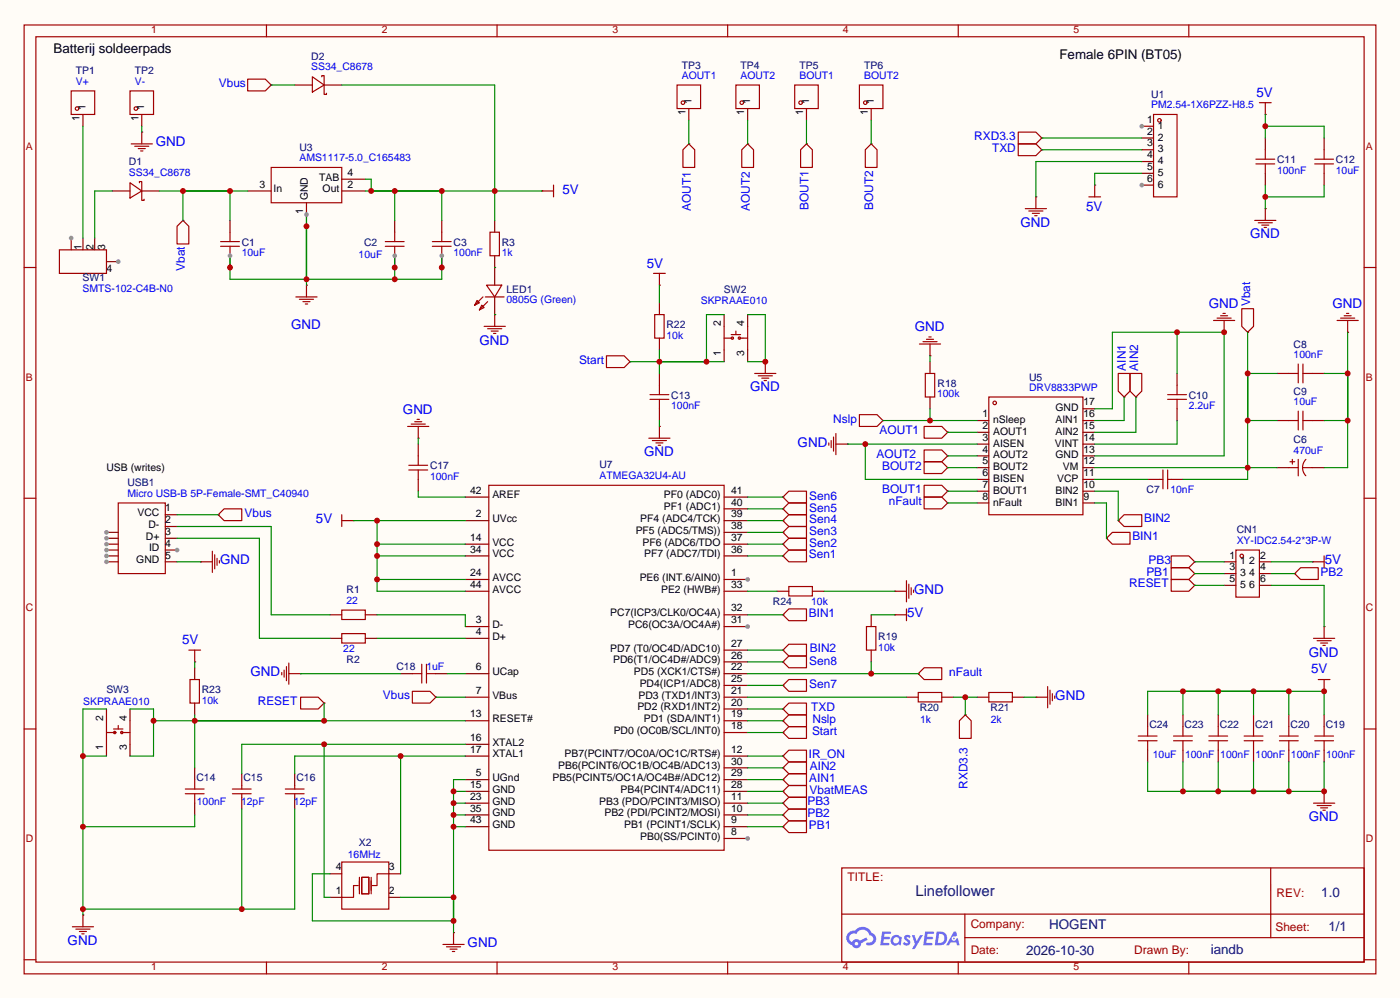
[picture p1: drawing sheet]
<svg xmlns="http://www.w3.org/2000/svg" width="302mm" height="215mm" viewBox="0 0 302 215" stroke-linecap="round" stroke-linejoin="round" font-family="sans-serif">
<path d="M0 0h302.3v215.3h-302.3z" fill="#fffcf7"/>
<g fill="none" stroke="#a10000" stroke-width=".25">
<path d="M5.2 5.4h291.9v204.7h-291.9zM7.7 7.9h286.8v199.7h-286.8zM57.5 5.4v2.5M107.3 5.4v2.5M157.1 5.4v2.5M206.9 5.4v2.5M256.7 5.4v2.5M5.2 57.7h2.5M294.5 57.7h2.6M5.2 107.5h2.5M294.5 107.5h2.6M5.2 157.3h2.5"/>
<path d="M294.5 157.3h2.6M181.7 187.3h112.8v20.3h-112.8zM181.8 197.2h112.6M208.3 197.2v10.2M274.3 187.3l.1 15M5.2 207.1h2.5M57.5 207.6v2.5M107.3 207.6v2.5M157.1 207.6v2.5M206.9 207.6v2.5M208.3 202.3h86.1M256.7 207.6v2.5"/>
<path d="M294.5 207.1h2.6"/>
</g>
<g fill="#5487ff">
<path d="M195.4 201.9l.5-.2 .4 .1 .3 .3-.3 .4a.33 .33 0 0 0-.2-.3 .33 .33 0 0 0-.4 .1l.1 .1a.86 .86 0 0 1 .7 .6 .86 .86 0 0 1-.3 .9l-.7 .1-.6-.4 .3-.4 .6 .3 .2-.1-.1-.2a.88 .88 0 0 1-.5-1.3z"/>
<path d="M196.9 201.7h.5l.5 1.4 .8-1.4h.6l-1.8 3.1h-.6l.6-1.1z"/>
<path d="M190.5 201h1.6l.3 .1-.1 .4h-1.3l-.1 .6h1.1l.2 .3-.3 .2h-1.1l-.1 .8 1.2 .1 .1 .2-.1 .2-1.9 .1z"/>
<path d="M199.7 201h1.7l.2 .1-.1 .4h-1.2l-.1 .6h1l.3 .3-.3 .2h-1.1l-.1 .8 1.2 .1 .1 .2-.1 .2-1.9 .1z"/>
<path d="M205.9 201h.5l.2 .9-.4 .2a.5 .5 0 0 0-.7 .2 .5 .5 0 0 0 .3 .7 .5 .5 0 0 0 .6-.5l.4-.1 .4 1.6h-.6l-.1-.7h-1.3l-.3 .7h-.6z"/>
<path d="M202.2 201l-.4 3h1a1.51 1.51 0 0 0 1.7-1.6 1.51 1.51 0 0 0-1.8-1.4zM202.7 201.5a1.02 1.02 0 0 1 1.2 1.1 1.02 1.02 0 0 1-1.4 .8z"/>
<path d="M192.7 202a1.11 1.11 0 0 0-.3 1.6 1.11 1.11 0 0 0 1.6 .2l.5 .2 .2-1.7-.4-.2a1.02 1.02 0 0 0-1.6-.1zM192.8 202.8a.67 .67 0 0 1 1.3 0 .67 .67 0 0 1-1.3 0z"/>
<path d="M183.2 201.2a1.58 1.58 0 0 0 .7 2.7 1.01 1.01 0 0 0 1.2 .7 1.01 1.01 0 0 0 .8-1.1l1.4-.7-.3-.5-1.3 .7a1.03 1.03 0 0 0-1.7 .3 1 1 0 0 1-.5-1.4 1 1 0 0 1 1.4-.4 1.49 1.49 0 0 1 1.5-.9 1.49 1.49 0 0 1 1.3 1.2 .82 .82 0 0 1 .8 1.1 .82 .82 0 0 1-1.2 .4l-.3 .2v.3a1.4 1.4 0 0 0 2-.6 1.4 1.4 0 0 0-.8-1.9 2.19 2.19 0 0 0-3.7-.5l-.8 .1zM184.5 203.6a.4 .4 0 0 1 .8 0 .4 .4 0 0 1-.8 0z"/>
<circle cx="205.9" cy="202.5" r=".19"/>
</g>
<path d="M100.5 112.3h5M156.3 127.6h5.1M100.5 173.3h5M100.5 170.7h5M100.5 175.8h5M100.5 178.4h5M156.3 163.1h5.1M156.3 180.9h5.1" fill="none" stroke="#870000" stroke-width=".25"/>
<circle cx="161.4" cy="180.9" r=".51" fill="#999"/>
<path d="M156.3 135.2h5.1M156.3 178.4h5.1M156.3 175.8h5.1M156.3 173.3h5.1M156.3 170.7h5.1M156.3 168.2h5.1M156.3 165.7h5.1" fill="none" stroke="#870000" stroke-width=".25"/>
<circle cx="161.4" cy="135.2" r=".51" fill="#999"/>
<path d="M156.3 132.6h5.1M156.3 125h5.1M156.3 158h5.1M156.3 155.5h5.1M156.3 153h5.1M156.3 150.4h5.1M156.3 147.9h5.1M156.3 145.3h5.1M156.3 142.8h5.1M156.3 140.3h5.1" fill="none" stroke="#870000" stroke-width=".25"/>
<circle cx="161.4" cy="125" r=".51" fill="#999"/>
<g fill="none" stroke="#870000" stroke-width=".25">
<path d="M35.7 111.1h2.5M35.7 113.6h2.5M35.7 116.1h2.5M35.7 118.7h2.5M100.5 107.2h5M100.5 117.4h5M100.5 119.9h5M156.3 107.2h5.1M156.3 109.8h5.1M156.3 112.3h5.1M156.3 114.9h5.1M156.3 117.4h5.1"/>
<path d="M156.3 119.9h5.1M100.5 125h5M100.5 127.6h5M100.5 135.2h5M100.5 137.7h5M100.5 155.5h5M100.5 145.3h5M100.5 150.4h5M100.5 168.2h5M100.5 163.1h5M100.5 160.6h5"/>
</g>
<path d="M25.5 108.5h10.2v15.3h-10.2zM105.5 104.7h50.8v78.7h-50.8z" fill="none" stroke="#a10000" stroke-width=".25"/>
<circle cx="38.2" cy="118.7" r=".51" fill="#999"/>
<path d="M23 114.9h2.5M35.7 121.2h2.5" fill="none" stroke="#870000" stroke-width=".25"/>
<circle cx="23" cy="114.9" r=".51" fill="#999"/>
<path d="M23 116.1h2.5" fill="none" stroke="#870000" stroke-width=".25"/>
<circle cx="23" cy="116.1" r=".51" fill="#999"/>
<path d="M23 117.4h2.5" fill="none" stroke="#870000" stroke-width=".25"/>
<circle cx="23" cy="117.4" r=".51" fill="#999"/>
<path d="M23 118.7h2.5" fill="none" stroke="#870000" stroke-width=".25"/>
<circle cx="23" cy="118.7" r=".51" fill="#999"/>
<path d="M23 119.9h2.5" fill="none" stroke="#870000" stroke-width=".25"/>
<circle cx="23" cy="119.9" r=".51" fill="#999"/>
<path d="M23 121.2h2.5" fill="none" stroke="#870000" stroke-width=".25"/>
<circle cx="23" cy="121.2" r=".51" fill="#999"/>
<g fill="none" stroke="#a10000" stroke-width=".25">
<path d="M15.4 19.6h5v5.1h-5zM28.1 19.6h5v5.1h-5zM28.3 31h4.6M29.1 31.6h3M29.8 32.1h1.6M30.4 32.6h.5M30.6 28.5v2.5M58.5 36.1h15.3v7.6h-15.3zM12.8 53.9h10.2v5.1h-10.2zM63.9 64.1h4.6M64.6 64.6h3.1M65.4 65.1h1.5"/>
<path d="M65.9 65.6h.5M66.2 61.5v2.6M45.8 118.9v4.6M46.4 119.7v3M47.1 111.1l1.3-1.3h3.8v2.5h-3.8zM43.3 121.2h2.5M46.9 120.5v1.5M47.4 121v.5M95.6 203.8h4.6M96.4 204.3h3M97.2 204.8h1.5M97.7 205.3h.5"/>
<path d="M97.9 201.2v2.6"/>
<circle cx="16.6" cy="23.4" r=".38"/>
<circle cx="29.3" cy="23.4" r=".38"/>
</g>
<path d="M17.9 24.7v2.5M30.6 28.5h.1M30.6 24.7v2.5M73.8 38.7h5.1M15.4 51.4v2.5M53.5 41.2h5M66.2 43.7v5.1M73.8 41.2h5.1M66.2 61.5h.1M47.1 111.1h.1M43.3 121.2h.1M97.9 201.2h.1" fill="none" stroke="#870000" stroke-width=".25"/>
<circle cx="15.4" cy="51.4" r=".51" fill="#999"/>
<path d="M17.9 51.4v2.5M20.4 51.4v2.5M23 56.4h2.5" fill="none" stroke="#870000" stroke-width=".25"/>
<circle cx="25.5" cy="56.4" r=".51" fill="#999"/>
<g fill="none" stroke="#870000" stroke-width=".25">
<path d="M58.5 18.3h.1M63.6 18.3h3.8M70 18.3h3.8M148.7 31h.1M148.7 23.4v2.6M161.4 31h.1M161.4 23.4v2.6M174.1 31h.1M174.1 23.4v2.6M188.1 31h.1M188.1 23.4v2.6M224.9 29.8h.1"/>
<path d="M224.9 32.3h.1M236.3 39.9h.1M246.5 27.2h2.5M273.2 24.7h.1M273.2 29.8v2.5M273.2 37.4v2.5M285.9 29.8v2.5M285.9 37.4v2.5M24.3 41.2h3.8M30.6 41.2h3.8M39.5 47.6h.1M49.7 47.6v2.5"/>
<path d="M49.7 55.2v2.5M85.2 47.6v2.5M85.2 55.2v2.5M95.4 47.6v2.5M95.4 55.2v2.5M106.8 47.6v2.5M106.8 55.2v6.3M117 41.2h.1M223.6 42.5h.1M273.2 45h.1M106.8 67.9h.1M106.8 64.1v3.8"/>
<path d="M136 78h.1M142.4 61.5h.1M142.4 65.3v2.6M142.4 73v2.5M156.3 67.9v2.5M156.3 75.5v2.5M161.4 67.9v2.5M161.4 75.5v2.5M165.2 78h.1M200.8 76.8h.1M200.8 78v2.6M264.3 71.7h.1"/>
<path d="M269.4 71.7h.1M291 71.7h.1M90.3 94.5h.1M90.3 95.8v2.6M142.4 92h.1M142.4 80.6v2.5M142.4 88.2v2.5M183 95.8h.1M190.6 90.7h.1M200.8 85.7v2.5M204.6 93.3h.1M204.6 98.4h.1"/>
<path d="M210.9 90.7h2.6M210.9 93.3h2.6M210.9 95.8h2.6M210.9 98.4h2.6M233.8 90.7h2.5M233.8 93.3h2.5M233.8 95.8h2.5M233.8 98.4h2.5M233.8 88.2h2.5M242.7 85.7h.1M245.2 85.7h.1M254.1 80.6v2.5"/>
<path d="M254.1 88.2v2.5M275.7 90.7h2.6M275.7 80.6h2.6M283.3 90.7h2.6M283.3 80.6h2.6M76.3 112.3h.1M90.3 103.4v2.6M169 119.9h.1M169 117.4h.1M169 114.9h.1M169 112.3h.1M169 109.8h.1"/>
<path d="M169 107.2h.1M204.6 100.9h.1M204.6 106h.1M204.6 108.5h.1M210.9 100.9h2.6M210.9 103.4h2.6M210.9 106h2.6M210.9 108.5h2.6M233.8 100.9h2.5M233.8 103.4h2.5M233.8 106h2.5M233.8 108.5h2.5"/>
<path d="M238.9 116.1h.1M241.4 112.3h.1M247.8 103.4h2.5M252.9 103.4h2.5M275.7 100.9h2.6M283.3 100.9h2.6M71.2 132.6h2.6M71.2 137.7h2.6M78.9 132.6h2.5M78.9 137.7h2.5M167.8 127.6h2.5M169 132.6h.1"/>
<path d="M175.4 127.6h2.5M188.1 132.6v2.6M193.2 132.6h.1M193.2 127.6h.1M257.9 121.2h.1M257.9 123.8h.1M257.9 126.3h.1M264.3 121.2h2.5M264.3 126.3h2.5M264.3 123.8h2.5M271.9 121.2h2.5M271.9 126.3h2.5"/>
<path d="M271.9 123.8h2.5M279.5 123.8h.1M283.3 121.2h.1M285.9 135.2h.1M23 153v2.5M28.1 153v2.5M42 142.8h.1M42 144.1v2.5M42 151.7v2.5M64.9 145.3h.1M70 151.7h.1M86.5 145.3h2.5"/>
<path d="M94.1 150.4h.1M94.1 145.3h2.5M169 147.9h.1M169 142.8h.1M169 153h.1M169 140.3h.1M169 155.5h.1M169 158h.1M188.1 140.3v2.5M195.7 150.4h2.5M198.2 145.3h.1M203.3 150.4h2.6"/>
<path d="M208.4 154.2h.1M210.9 150.4h2.6M218.6 150.4h2.5M223.6 150.4h.1M247.8 154.2v2.6M255.4 154.2v2.6M263 154.2v2.6M270.6 154.2v2.6M278.3 154.2v2.6M285.9 149.2h.1M285.9 154.2v2.6M23 160.6v2.5"/>
<path d="M28.1 160.6v2.5M42 165.7v2.5M42 173.3v2.5M52.2 166.9v2.6M52.2 172v2.6M63.6 166.9v2.6M63.6 172v2.6M169 163.1h.1M169 168.2h.1M169 165.7h.1M169 173.3h.1M169 178.4h.1"/>
<path d="M169 175.8h.1M169 170.7h.1M247.8 161.9v2.5M255.4 161.9v2.5M263 161.9v2.5M270.6 161.9v2.5M278.3 161.9v2.5M285.9 170.7h.1M285.9 161.9v2.5M17.9 197.4h.1M71.2 188.5h2.6M71.2 193.6h2.6"/>
<path d="M83.9 188.5h2.6M83.9 193.6h2.6"/>
</g>
<g fill="none" stroke="#a10000" stroke-width=".25">
<path d="M53.5 17.1h3.8l1.2 1.2-1.2 1.3h-3.8zM67.4 16.6l2.6 1.7-2.6 1.6zM69.5 16.6v-.3h.5v4.1h.5v-.3M146.2 18.3h5.1v5.1h-5.1zM158.9 18.3h5.1v5.1h-5.1zM171.6 18.3h5.1v5.1h-5.1zM185.5 18.3h5.1v5.1h-5.1zM28.1 39.4l2.5 1.8-2.5 1.5zM30.1 39.4v-.2h.5v4h.5v-.2M119.5 39.9v2.6M147.4 32.3l1.3-1.3 1.3 1.3v3.8h-2.6zM160.1 32.3l1.3-1.3 1.3 1.3v3.8h-2.6z"/>
<path d="M172.8 32.3l1.3-1.3 1.3 1.3v3.8h-2.6zM188.1 31l1.3 1.3v3.8h-2.6v-3.8zM219.8 28.5h3.8l1.3 1.3-1.3 1.2h-3.8zM219.8 31h3.8l1.3 1.3-1.3 1.3h-3.8zM236.3 39.9v2.6M249 24.7h5.1v17.8h-5.1zM271.1 34.3h4.1M271.1 35.4h4.1M271.9 22.2h2.5M273.2 22.2v2.5M273.2 32.3v2M273.2 35.4v2"/>
<path d="M283.8 34.3h4.1M283.8 35.4h4.1M285.9 32.3v2M285.9 35.4v2M39.5 47.6l1.3 1.2v3.8h-2.6v-3.8zM47.6 52.1h4.1M47.6 53.1h4.1M49.7 50.1v2M49.7 53.1v2.1M83.2 52.1h4M83.2 53.1h4M85.2 50.1v2"/>
<path d="M85.2 53.1v2.1M93.3 52.1h4.1M93.3 53.1h4.1M95.4 50.1v2M95.4 53.1v2.1M105.8 50.1h2v5.1h-2zM117 41.2h2.5M141.1 59h2.5M142.4 59v2.5M221.4 45h4.5M222.1 45.5h3.1M222.9 46h1.5"/>
<path d="M223.4 46.5h.5M223.6 42.5v2.5M235.1 42.5h2.5M270.9 47.6h4.6M271.7 48.1h3M272.4 48.6h1.5M272.9 49.1h.5M273.2 45v2.6M103 64.8l.5 .5-1 .5zM104 65.8l.5 .6-1 .5zM104.3 64.1l-1.8 1.7M104.5 70.4h4.6"/>
<path d="M104.8 64.1h4M105 61.5h3.3l-1.5 2.6zM105.3 65.1l-1.8 1.8M105.3 70.9h3M106 71.4h1.6M106.6 71.9h.5M106.8 67.9v2.5M130.9 76.8h3.8l1.3 1.2-1.3 1.3h-3.8zM141.4 67.9h2v5.1h-2zM156.3 73h1.8M156.3 70.4v5.1M157.9 72.2h2"/>
<path d="M158.9 71.4v.8M159.6 73h1.8M161.4 70.4v5.1M165.2 78v2.6M198.5 74.2h4.6M199.3 73.7h3M200 73.2h1.5M200.5 72.7h.5M200.8 74.2v2.6M262 69.1h4.6M262.8 68.6h3M263.5 68.1h1.5"/>
<path d="M264 67.6h.5M264.3 69.1v2.6M268.1 66.6h2.5v3.8l-1.2 1.3-1.3-1.3zM280.3 78.5v4.1M281.3 78.5v4.1M288.7 69.1h4.5M289.4 68.6h3.1M290.2 68.1h1.5M290.7 67.6h.5M291 69.1v2.6M88 92h4.6M88.8 91.5h3"/>
<path d="M89.5 91h1.6M90 90.5h.6M90.3 92v2.5M90.3 98.4v2M140.1 94.5h4.6M140.3 85.1h4.1M140.3 86.2h4.1M140.8 95.1h3.1M141.6 95.6h1.5M142.1 96.1h.5M142.4 83.1v2M142.4 86.2v2"/>
<path d="M142.4 92v2.5M162.9 80.6h4.6M163.7 81.1h3.1M164.5 81.6h1.5M165 82.1h.5M178.9 95.6v.5M179.5 95.1v1.5M180 94.3v3M180.5 95.8h2.5M180.5 93.5v4.6M185.5 89.5h3.9l1.2 1.2-1.2 1.3h-3.9zM199.5 92h3.8l1.3 1.3-1.3 1.2h-3.8z"/>
<path d="M199.5 97.1h3.8l1.3 1.3-1.3 1.2h-3.8zM199.5 99.6h3.8l1.3 1.3-1.3 1.3h-3.8zM199.8 80.6h2v5.1h-2zM213.5 85.7h20.3v25.4h-20.3zM241.4 80.6h2.6v3.8l-1.3 1.3-1.3-1.3zM244 80.6h2.5v3.8l-1.3 1.3-1.2-1.3zM252.1 85.1h4.1M252.1 86.2h4.1M254.1 83.1v2M254.1 86.2v2M278.3 80.6h2M278.3 90.7h2"/>
<path d="M278.5 99.6h1M279 99.1v1M280.3 88.7v4.1M280.3 99.1v3.6M281.3 80.6h2M281.3 88.7v4.1M281.3 90.7h2M281.9 99.1a2.54 2.54 0 0 0 0 3.5M73.8 112.3h2.5M73.8 111.1v2.5M88.3 100.4h4M88.3 101.4h4"/>
<path d="M90.3 101.4v2M169 119.9l1.3-1.2h3.8v2.5h-3.8zM169 117.4l1.3-1.3h3.8v2.6h-3.8zM169 114.9l1.3-1.3h3.8v2.5h-3.8zM169 112.3l1.3-1.2h3.8v2.5h-3.8zM169 109.8l1.3-1.3h3.8v2.6h-3.8zM170.3 106h3.8v2.5h-3.8l-1.3-1.3zM199.5 104.7h3.8l1.3 1.3-1.3 1.2h-3.8zM199.5 107.2h3.8l1.3 1.3-1.3 1.3h-3.8zM238.9 116.1l1.3-1.2h3.8v2.5h-3.8zM241.4 112.3l1.3-1.2h3.8v2.5h-3.8zM250.3 103.4h.8"/>
<path d="M251.1 101.4v4.1M252.1 101.4v4.1M252.1 103.4h.8M252.9 119.9h3.8l1.2 1.3-1.2 1.3h-3.8zM266.8 118.7h5.1v10.1h-5.1zM278.3 100.9h2M281.3 100.9h2M285.9 119.9v2.6M73.8 131.6h5.1v2.1h-5.1zM73.8 136.7h5.1v2h-5.1zM170.3 126.5h5.1v2.1h-5.1zM170.3 131.4h3.8v2.5h-3.8l-1.3-1.3z"/>
<path d="M187.1 135.2h2v5.1h-2zM193.2 132.6h2.5M193.2 127.6h2.5M195.7 125.3v4.6M195.7 131.4v2.5M196.2 126v3.1M196.7 126.8v1.5M197.2 127.3v.5M252.9 122.5h3.8l1.2 1.3-1.2 1.2h-3.8zM252.9 125h3.8l1.2 1.3-1.2 1.3h-3.8zM279.5 123.8l1.3-1.3h3.8v2.5h-3.8zM283.3 121.2h2.6"/>
<path d="M283.6 137.7h4.6M284.4 138.2h3M285.1 138.7h1.5M285.6 139.2h.5M285.9 135.2v2.5M23 158h1.8M23 155.5v5.1M24.5 157.3h2M25.5 156.5v.8M26.3 158h1.8M28.1 155.5v5.1M40.8 140.3h2.5"/>
<path d="M41 146.6h2.1v5.1h-2.1zM42 140.3v2.5M60.8 145.1v.5M61.3 144.6v1.5M61.8 143.8v3.1M62.4 145.3h2.5M62.4 143.1v4.5M64.9 150.4h3.8l1.3 1.3-1.3 1.3h-3.8zM89 149.2h3.8l1.3 1.2-1.3 1.3h-3.8zM89 145.3h2.1M91.1 143.3v4.1M92.1 145.3h2"/>
<path d="M92.1 143.3v4.1M169 147.9l1.3-1.3h3.8v2.6h-3.8zM169 142.8l1.3-1.3h3.8v2.6h-3.8zM169 153l1.3-1.3h3.8v2.5h-3.8zM169 140.3l1.3-1.3h3.8v2.5h-3.8zM169 155.5l1.3-1.3h3.8v2.6h-3.8zM169 158l1.3-1.2h3.8v2.5h-3.8zM198.2 149.4h5.1v2h-5.1zM199.5 144.1h3.8v2.5h-3.8l-1.3-1.3zM207.1 155.5l1.3-1.3 1.3 1.3v3.8h-2.6zM213.5 149.4h5.1v2h-5.1zM223.6 150.4h2.6"/>
<path d="M226.2 148.1v4.6M226.7 148.9v3M227.2 149.7v1.5M227.7 150.2v.5M245.7 158.8h4.1M245.7 159.8h4.1M247.8 156.8v2M247.8 159.8v2.1M253.4 158.8h4M253.4 159.8h4M255.4 156.8v2M255.4 159.8v2.1"/>
<path d="M261 158.8h4M261 159.8h4M263 156.8v2M263 159.8v2.1M268.6 158.8h4.1M268.6 159.8h4.1M270.6 156.8v2M270.6 159.8v2.1M276.2 158.8h4.1M276.2 159.8h4.1M278.3 156.8v2M278.3 159.8v2.1"/>
<path d="M283.8 158.8h4.1M283.8 159.8h4.1M284.6 146.6h2.5M285.9 146.6v2.6M285.9 156.8v2M285.9 159.8v2.1M40 170.2h4.1M40 171.3h4.1M42 168.2v2M42 171.3v2M50.2 170.2h4M50.2 171.3h4"/>
<path d="M52.2 169.5v.7M52.2 171.3v.7M61.6 170.2h4.1M61.6 171.3h4.1M63.6 169.5v.7M63.6 171.3v.7M169 163.1l1.3-1.2h3.8v2.5h-3.8zM169 168.2l1.3-1.3h3.8v2.6h-3.8zM169 165.7l1.3-1.3h3.8v2.5h-3.8zM169 173.3l1.3-1.3h3.8v2.6h-3.8zM169 178.4l1.3-1.3h3.8v2.5h-3.8zM169 175.8l1.3-1.2h3.8v2.5h-3.8z"/>
<path d="M169 170.7l1.3-1.2h3.8v2.5h-3.8zM283.6 173.3h4.6M284.4 173.8h3M285.1 174.3h1.5M285.6 174.8h.5M285.9 170.7v2.6M15.6 200h4.6M17.9 197.4v2.6M73.8 186h10.1v10.1h-10.1zM77.3 191.1h-1v2.5h-2.5M77.6 189.3v3.5M78.1 189.3h1.5v3.5h-1.5z"/>
<path d="M80.1 189.3v3.5M83.9 188.5h-2.5v2.6h-1M16.4 200.5h3M17.1 201h1.6M17.7 201.5h.5"/>
<circle cx="147.4" cy="22.2" r=".38"/>
<circle cx="160.1" cy="22.2" r=".38"/>
<circle cx="172.8" cy="22.2" r=".38"/>
<circle cx="186.8" cy="22.2" r=".38"/>
<circle cx="250.3" cy="26" r=".38"/>
<circle cx="158.1" cy="73" r=".25"/>
<circle cx="159.6" cy="73" r=".25"/>
<circle cx="214.8" cy="86.9" r=".38"/>
<circle cx="268.1" cy="119.9" r=".38"/>
<circle cx="24.8" cy="158" r=".25"/>
<circle cx="26.3" cy="158" r=".25"/>
</g>
<circle cx="246.5" cy="27.2" r=".51" fill="#999"/>
<path d="M246.5 29.8h2.5M246.5 32.3h2.5M246.5 34.9h2.5M246.5 37.4h2.5M246.5 39.9h2.5" fill="none" stroke="#870000" stroke-width=".25"/>
<circle cx="246.5" cy="39.9" r=".51" fill="#999"/>
<path d="M30.6 27.2v1.3M49.7 55.2v5.1h45.7v-5.1M66.2 46.3v15.2M85.2 55.2v5.1M38.2 111.1h8.9M38.2 116.1h17.8v21.6h15.2" fill="none" stroke="#008700" stroke-width=".25"/>
<g fill="#c00">
<circle cx="66.2" cy="60.3" r=".63"/>
<circle cx="66.2" cy="48.8" r=".63"/>
<circle cx="95.4" cy="57.7" r=".63"/>
<circle cx="85.2" cy="60.3" r=".63"/>
<circle cx="49.7" cy="57.7" r=".63"/>
<circle cx="85.2" cy="57.7" r=".63"/>
</g>
<g fill="#999">
<circle cx="66.2" cy="46.3" r=".51"/>
<circle cx="95.4" cy="55.2" r=".51"/>
<circle cx="49.7" cy="55.2" r=".51"/>
<circle cx="85.2" cy="55.2" r=".51"/>
</g>
<path d="M38.2 121.2h5.1M97.9 170.7h2.6M97.9 173.3h2.6M97.9 175.8h2.6M97.9 178.4h2.6M100.5 168.2h-2.6v33M71.2 188.5h-3.8v10.2h30.5M86.5 193.6h11.4" fill="none" stroke="#008700" stroke-width=".25"/>
<g fill="#c00">
<circle cx="97.9" cy="170.7" r=".63"/>
<circle cx="97.9" cy="173.3" r=".63"/>
<circle cx="97.9" cy="175.8" r=".63"/>
<circle cx="97.9" cy="178.4" r=".63"/>
<circle cx="97.9" cy="193.6" r=".63"/>
<circle cx="97.9" cy="198.7" r=".63"/>
</g>
<path d="M17.9 27.2v24.2M34.4 41.2h19.1M39.5 41.2v6.4M49.7 41.2v6.4" fill="none" stroke="#008700" stroke-width=".25"/>
<g fill="#c00">
<circle cx="39.5" cy="41.2" r=".63"/>
<circle cx="49.7" cy="41.2" r=".63"/>
</g>
<path d="M58.5 18.3h5.1M73.8 18.3h33v29.3M78.9 38.7h1.2v2.5M24.3 41.2h-3.9v10.2M78.9 41.2h38.1M85.2 41.2v6.4M95.4 41.2v6.4" fill="none" stroke="#008700" stroke-width=".25"/>
<g fill="#c00">
<circle cx="106.8" cy="41.2" r=".63"/>
<circle cx="80.1" cy="41.2" r=".63"/>
<circle cx="85.2" cy="41.2" r=".63"/>
<circle cx="95.4" cy="41.2" r=".63"/>
</g>
<g fill="none" stroke="#008700" stroke-width=".25">
<path d="M76.3 112.3h24.2M81.4 117.4h19.1M81.4 119.9h19.1M81.4 112.3v15.3h19.1M161.4 107.2h7.6M161.4 109.8h7.6M161.4 112.3h7.6M161.4 114.9h7.6M161.4 117.4h7.6M161.4 119.9h7.6M81.4 125h19.1M161.4 142.8h7.6"/>
<path d="M161.4 147.9h7.6M161.4 163.1h7.6"/>
</g>
<g fill="#c00">
<circle cx="81.4" cy="112.3" r=".63"/>
<circle cx="81.4" cy="117.4" r=".63"/>
<circle cx="81.4" cy="119.9" r=".63"/>
<circle cx="81.4" cy="125" r=".63"/>
</g>
<path d="M254.1 71.7v8.9M236.3 88.2h3.9v-16.5h24.1v26.7h-28" fill="none" stroke="#008700" stroke-width=".25"/>
<g fill="#c00">
<circle cx="264.3" cy="71.7" r=".63"/>
<circle cx="254.1" cy="71.7" r=".63"/>
</g>
<path d="M269.4 71.7v31.7h-14M242.7 85.7v5h-6.4M245.2 85.7v7.6h-8.9M269.4 90.7h6.3M269.4 80.6h6.3M236.3 106h5.1v6.3M236.3 108.5h2.6v7.6M236.3 100.9h39.4" fill="none" stroke="#008700" stroke-width=".25"/>
<g fill="#c00">
<circle cx="269.4" cy="90.7" r=".63"/>
<circle cx="269.4" cy="80.6" r=".63"/>
<circle cx="269.4" cy="100.9" r=".63"/>
</g>
<path d="M190.6 90.7h20.3M200.8 88.2v2.5M204.6 93.3h6.3M204.6 98.4h6.3M204.6 100.9h6.3M204.6 106h6.3" fill="none" stroke="#008700" stroke-width=".25"/>
<circle cx="200.8" cy="90.7" r=".63" fill="#c00"/>
<path d="M200.8 76.8v1.2M183 95.8h27.9M186.8 95.8v7.6h24.1" fill="none" stroke="#008700" stroke-width=".25"/>
<circle cx="186.8" cy="95.8" r=".63" fill="#c00"/>
<path d="M291 71.7v29.2h-5.1M285.9 90.7h5.1M285.9 80.6h5.1" fill="none" stroke="#008700" stroke-width=".25"/>
<g fill="#c00">
<circle cx="291" cy="90.7" r=".63"/>
<circle cx="291" cy="80.6" r=".63"/>
</g>
<path d="M254.1 90.7v5.1h-17.8M236.3 103.4h11.5M188.1 132.6h5.1M161.4 145.3h36.8M188.1 142.8v2.5" fill="none" stroke="#008700" stroke-width=".25"/>
<circle cx="188.1" cy="145.3" r=".63" fill="#c00"/>
<path d="M224.9 32.3h21.6M224.9 29.8h21.6M246.5 37.4h-10.2v2.5M246.5 34.9h-22.9v7.6M38.2 113.6h20.3v19h12.7M204.6 108.5h6.3M81.4 132.6h19.1v2.6M81.4 137.7h19.1M161.4 150.4h34.3M205.9 150.4h5M208.4 150.4v3.8" fill="none" stroke="#008700" stroke-width=".25"/>
<circle cx="208.4" cy="150.4" r=".63" fill="#c00"/>
<path d="M273.2 24.7v5.1M273.2 27.2h12.7v2.6M161.4 153h7.6M221.1 150.4h2.5" fill="none" stroke="#008700" stroke-width=".25"/>
<circle cx="273.2" cy="27.2" r=".63" fill="#c00"/>
<path d="M273.2 39.9v5.1M285.9 39.9v2.6h-12.7" fill="none" stroke="#008700" stroke-width=".25"/>
<circle cx="273.2" cy="42.5" r=".63" fill="#c00"/>
<path d="M148.7 26v5M161.4 26v5M174.1 26v5M188.1 26v5M161.4 67.9h3.8v10.1h-3.8M161.4 132.6h7.6M161.4 140.3h7.6M161.4 155.5h7.6M161.4 165.7h7.6M161.4 168.2h7.6" fill="none" stroke="#008700" stroke-width=".25"/>
<circle cx="165.2" cy="78" r=".63" fill="#c00"/>
<path d="M136 78h20.3M142.4 75.5v5.1M156.3 67.9h-3.8v10.1" fill="none" stroke="#008700" stroke-width=".25"/>
<g fill="#c00">
<circle cx="152.5" cy="78" r=".63"/>
<circle cx="142.4" cy="78" r=".63"/>
</g>
<path d="M142.4 61.5v3.8M142.4 90.7v1.3M23 153h-5.1v44.4M17.9 163.1h5.1M42 175.8v2.6h-24.1M52.2 174.6v21.5M63.6 174.6v21.5h-45.7" fill="none" stroke="#008700" stroke-width=".25"/>
<g fill="#c00">
<circle cx="17.9" cy="163.1" r=".63"/>
<circle cx="17.9" cy="178.4" r=".63"/>
<circle cx="17.9" cy="196.1" r=".63"/>
<circle cx="52.2" cy="196.1" r=".63"/>
</g>
<path d="M28.1 153h5v10.1h-5M33.1 155.5h67.4M42 154.2v11.5M70 151.7v3.8" fill="none" stroke="#008700" stroke-width=".25"/>
<g fill="#c00">
<circle cx="42" cy="155.5" r=".63"/>
<circle cx="70" cy="155.5" r=".63"/>
<circle cx="33.1" cy="155.5" r=".63"/>
</g>
<path d="M42 142.8v1.3M86.5 163.1v25.4M100.5 163.1h-36.9v3.8" fill="none" stroke="#008700" stroke-width=".25"/>
<circle cx="86.5" cy="163.1" r=".63" fill="#c00"/>
<path d="M70 160.6v33h1.2M100.5 160.6h-48.3v6.3" fill="none" stroke="#008700" stroke-width=".25"/>
<circle cx="70" cy="160.6" r=".63" fill="#c00"/>
<g fill="none" stroke="#008700" stroke-width=".25">
<path d="M90.3 94.5v1.3M90.3 106v1.2h10.2M161.4 127.6h6.4M177.9 127.6h15.3M257.9 121.2h6.4M257.9 123.8h6.4M257.9 126.3h6.4M274.4 121.2h8.9M274.4 123.8h5.1M274.4 126.3h11.5v8.9M64.9 145.3h21.6M94.1 150.4h6.4"/>
<path d="M96.6 145.3h3.9M161.4 158h7.6M247.8 154.2v-5h38.1v5M255.4 149.2v5M263 149.2v5M270.6 149.2v5M278.3 149.2v5"/>
</g>
<g fill="#c00">
<circle cx="285.9" cy="149.2" r=".63"/>
<circle cx="255.4" cy="149.2" r=".63"/>
<circle cx="263" cy="149.2" r=".63"/>
<circle cx="270.6" cy="149.2" r=".63"/>
<circle cx="278.3" cy="149.2" r=".63"/>
</g>
<path d="M247.8 164.4v6.3h38.1v-6.3M255.4 164.4v6.3M263 164.4v6.3M270.6 164.4v6.3M278.3 164.4v6.3" fill="none" stroke="#008700" stroke-width=".25"/>
<g fill="#c00">
<circle cx="278.3" cy="170.7" r=".63"/>
<circle cx="270.6" cy="170.7" r=".63"/>
<circle cx="263" cy="170.7" r=".63"/>
<circle cx="255.4" cy="170.7" r=".63"/>
<circle cx="285.9" cy="170.7" r=".63"/>
</g>
<path d="M106.8 57.7h.1M106.8 67.9h.1M161.4 173.3h7.6M161.4 175.8h7.6M161.4 178.4h7.6M161.4 170.7h7.6" fill="none" stroke="#008700" stroke-width=".25"/>
<text font-size="3.2" fill="#000080" x="197.6" y="193.3">Linefollower</text>
<g font-size="2.9">
<text x="11.6" y="11.5">Batterij soldeerpads</text>
<text x="228.7" y="12.8">Female 6PIN (BT05)</text>
</g>
<g font-size="2.9" fill="#00f">
<text x="271.3" y="20.9">5V</text>
<text x="33.7" y="31.6">GND</text>
<text x="121.5" y="41.8">5V</text>
<text x="234.5" y="45.6">5V</text>
<text x="220.3" y="48.9">GND</text>
<text x="269.9" y="51.4">GND</text>
<text x="139.6" y="57.7">5V</text>
<text x="62.9" y="71">GND</text>
<text x="197.5" y="71.5">GND</text>
<text x="261" y="66.4">GND</text>
<text x="287.7" y="66.4">GND</text>
<text x="103.5" y="74.3">GND</text>
<text x="87" y="89.3">GND</text>
<text x="161.9" y="84.4">GND</text>
<text x="139.1" y="98.4">GND</text>
<text x="172.2" y="96.4">GND</text>
<text x="68.2" y="112.9">5V</text>
<text x="47.5" y="121.8">GND</text>
<text x="286" y="121.8">5V</text>
<text x="197.4" y="128.1">GND</text>
<text x="195.8" y="133.2">5V</text>
<text x="39.3" y="139">5V</text>
<text x="282.6" y="141.7">GND</text>
<text x="54.1" y="145.9">GND</text>
<text x="283.1" y="145.3">5V</text>
<text x="227.8" y="151">GND</text>
<text x="282.6" y="177.2">GND</text>
<text x="14.6" y="203.8">GND</text>
<text x="101" y="204.3">GND</text>
</g>
<g font-size="2.9" fill="#000080">
<text x="285.3" y="193.5">1.0</text>
<text x="226.5" y="200.3">HOGENT</text>
<text x="286.8" y="200.9">1/1</text>
<text x="221.5" y="206">2026-10-30</text>
<text x="261.4" y="205.9">iandb</text>
</g>
<g font-size="2.6" fill="#00f">
<text x="47.2" y="18.8">Vbus</text>
<text x="210.3" y="30.2">RXD3.3</text>
<text x="214.2" y="32.8">TXD</text>
<text x="149.2" y="45.5" transform="rotate(-90 149.2 45.5)">AOUT1</text>
<text x="161.9" y="45.5" transform="rotate(-90 161.9 45.5)">AOUT2</text>
<text x="174.6" y="45.4" transform="rotate(-90 174.6 45.4)">BOUT1</text>
<text x="188.5" y="45.4" transform="rotate(-90 188.5 45.4)">BOUT2</text>
<text x="39.9" y="58.4" transform="rotate(-90 39.9 58.4)">Vbat</text>
<text x="269.9" y="66.1" transform="rotate(-90 269.9 66.1)">Vbat</text>
<text x="125" y="78.5">Start</text>
<text x="243.1" y="79.9" transform="rotate(-90 243.1 79.9)">AIN1</text>
<text x="245.7" y="79.9" transform="rotate(-90 245.7 79.9)">AIN2</text>
<text x="179.9" y="91.2">Nslp</text>
<text x="189.9" y="93.7">AOUT1</text>
<text x="189.3" y="98.8">AOUT2</text>
<text x="190.5" y="101.3">BOUT2</text>
<text x="174.7" y="107.8">Sen6</text>
<text x="190.5" y="106.4">BOUT1</text>
<text x="52.8" y="111.6">Vbus</text>
<text x="174.7" y="112.9">Sen4</text>
<text x="174.7" y="110.4">Sen5</text>
<text x="191.9" y="109">nFault</text>
<text x="247" y="112.7">BIN2</text>
<text x="174.7" y="118">Sen2</text>
<text x="174.7" y="115.4">Sen3</text>
<text x="244.5" y="116.5">BIN1</text>
<text x="174.6" y="120.5">Sen1</text>
<text x="247.5" y="124.2">PB1</text>
<text x="248" y="121.7">PB3</text>
<text x="285.1" y="124.2">PB2</text>
<text x="243.8" y="126.7">RESET</text>
<text x="174.6" y="133.2">BIN1</text>
<text x="174.7" y="143.4">Sen8</text>
<text x="174.8" y="140.7">BIN2</text>
<text x="174.7" y="148.5">Sen7</text>
<text x="204.9" y="145.8">nFault</text>
<text x="55.7" y="152.2">RESET</text>
<text x="82.7" y="150.9">Vbus</text>
<text x="175.1" y="153.4">TXD</text>
<text x="175.4" y="155.9">Nslp</text>
<text x="175.3" y="158.5">Start</text>
<text x="174.6" y="163.6">IR_ON</text>
<text x="174.8" y="166.1">AIN2</text>
<text x="174.3" y="173.8">PB3</text>
<text x="174.7" y="168.7">AIN1</text>
<text x="174.8" y="171.2">VbatMEAS</text>
<text x="208.9" y="170.2" transform="rotate(-90 208.9 170.2)">RXD3.3</text>
<text x="174.3" y="176.3">PB2</text>
<text x="174.6" y="178.9">PB1</text>
</g>
<g font-size="2.6" fill="#a00000">
<text x="183" y="190.1">TITLE:</text>
<text x="275.6" y="193.5">REV:</text>
<text x="209.6" y="200.3">Company:</text>
<text x="275.4" y="200.8">Sheet:</text>
<text x="209.6" y="205.8">Date:</text>
<text x="244.9" y="205.9">Drawn By:</text>
</g>
<g font-size="2.2" fill="#a00000">
<text x="32.6" y="7.1">1</text>
<text x="82.4" y="7.1">2</text>
<text x="132.2" y="7.1">3</text>
<text x="182" y="7.1">4</text>
<text x="231.8" y="7.1">5</text>
<text x="5.6" y="32.4">A</text>
<text x="294.9" y="32.4">A</text>
<text x="5.6" y="82.1">B</text>
<text x="294.9" y="82.1">B</text>
<text x="5.6" y="131.9">C</text>
<text x="294.9" y="131.9">C</text>
<text x="5.6" y="181.7">D</text>
<text x="294.9" y="181.7">D</text>
<text x="32.6" y="209.3">1</text>
<text x="82.4" y="209.3">2</text>
<text x="132.2" y="209.3">3</text>
<text x="182" y="209.3">4</text>
<text x="231.8" y="209.3">5</text>
</g>
<g font-size="2.2" fill="#000080">
<text x="16.4" y="16.1">TP1</text>
<text x="29.1" y="16.1">TP2</text>
<text x="67.2" y="12.8">D2</text>
<text x="147.2" y="14.8">TP3</text>
<text x="159.9" y="14.8">TP4</text>
<text x="172.6" y="14.8">TP5</text>
<text x="186.6" y="14.8">TP6</text>
<text x="248.5" y="21.1">U1</text>
<text x="27.8" y="35.7">D1</text>
<text x="64.7" y="32.5">U3</text>
<text x="275.7" y="35.2">C11</text>
<text x="288.4" y="35.2">C12</text>
<text x="52.2" y="53">C1</text>
<text x="78.6" y="53">C2</text>
<text x="97.9" y="53">C3</text>
<text x="108.3" y="53">R3</text>
<text x="17.8" y="60.7">SW1</text>
<text x="109.3" y="63.2">LED1</text>
<text x="156.3" y="63.1">SW2</text>
<text x="143.9" y="70.8">R22</text>
<text x="279.3" y="75.1">C8</text>
<text x="202.4" y="83.5">R18</text>
<text x="222.2" y="82.1">U5</text>
<text x="144.9" y="86">C13</text>
<text x="256.7" y="86">C10</text>
<text x="279.3" y="85.2">C9</text>
<text x="279.3" y="95.6">C6</text>
<text x="92.8" y="101.3">C17</text>
<text x="129.4" y="101.1">U7</text>
<text x="27.5" y="104.9">USB1</text>
<text x="247.5" y="106.4">C7</text>
<text x="267" y="115.1">CN1</text>
<text x="74.8" y="127.9">R1</text>
<text x="166.9" y="130.5">R24</text>
<text x="74.8" y="143.1">R2</text>
<text x="189.6" y="138.1">R19</text>
<text x="23" y="149.5">SW3</text>
<text x="43.6" y="149.5">R23</text>
<text x="85.6" y="144.5">C18</text>
<text x="198.6" y="153.3">R20</text>
<text x="213.9" y="153.3">R21</text>
<text x="248.1" y="157.1">C24</text>
<text x="255.8" y="157.1">C23</text>
<text x="263.4" y="157.1">C22</text>
<text x="271" y="157.1">C21</text>
<text x="278.6" y="157.1">C20</text>
<text x="286.2" y="157.1">C19</text>
<text x="42.4" y="168.6">C14</text>
<text x="52.6" y="168.6">C15</text>
<text x="64" y="168.6">C16</text>
<text x="77.5" y="182.4">X2</text>
</g>
<g font-size="2.2" fill="#00f">
<text x="67.2" y="15.1">SS34_C8678</text>
<text x="147.2" y="17.1">AOUT1</text>
<text x="159.9" y="17.1">AOUT2</text>
<text x="172.6" y="17.1">BOUT1</text>
<text x="186.6" y="17.1">BOUT2</text>
<text x="16.4" y="18.4">V+</text>
<text x="29.1" y="18.4">V-</text>
<text x="248.5" y="23.4">PM2.54-1X6PZZ-H8.5</text>
<text x="64.7" y="34.8">AMS1117-5.0_C165483</text>
<text x="27.8" y="37.9">SS34_C8678</text>
<text x="275.7" y="37.5">100nF</text>
<text x="288.4" y="37.5">10uF</text>
<text x="52.2" y="55.3">10uF</text>
<text x="77.4" y="55.6">10uF</text>
<text x="97.9" y="55.3">100nF</text>
<text x="108.3" y="55.3">1k</text>
<text x="17.8" y="62.9">SMTS-102-C4B-N0</text>
<text x="109.3" y="65.4">0805G (Green)</text>
<text x="151.3" y="65.7">SKPRAAE010</text>
<text x="143.9" y="73.1">10k</text>
<text x="279.3" y="77.3">100nF</text>
<text x="144.9" y="88.3">100nF</text>
<text x="202.3" y="85.7">100k</text>
<text x="222.2" y="84.4">DRV8833PWP</text>
<text x="256.7" y="88.3">2.2uF</text>
<text x="279.3" y="87.5">10uF</text>
<text x="279.3" y="97.9">470uF</text>
<text x="27.5" y="107.2">Micro USB-B 5P-Female-SMT_C40940</text>
<text x="92.8" y="103.5">100nF</text>
<text x="129.4" y="103.4">ATMEGA32U4-AU</text>
<text x="252.7" y="106.4">10nF</text>
<text x="267" y="117.4">XY-IDC2.54-2*3P-W</text>
<text x="74.8" y="130.4">22</text>
<text x="175.1" y="130.5">10k</text>
<text x="74.1" y="140.6">22</text>
<text x="189.6" y="140.4">10k</text>
<text x="92.1" y="144.5">1uF</text>
<text x="17.9" y="152.1">SKPRAAE010</text>
<text x="43.6" y="151.8">10k</text>
<text x="198.6" y="155.9">1k</text>
<text x="213.9" y="155.9">2k</text>
<text x="248.9" y="163.5">10uF</text>
<text x="255.8" y="163.5">100nF</text>
<text x="263.5" y="163.5">100nF</text>
<text x="271.1" y="163.5">100nF</text>
<text x="278.7" y="163.5">100nF</text>
<text x="286.3" y="163.5">100nF</text>
<text x="42.5" y="173.7">100nF</text>
<text x="52" y="173.7">12pF</text>
<text x="63.5" y="173.7">12pF</text>
<text x="75.1" y="185.1">16MHz</text>
</g>
<g font-size="2.2">
<text x="18.5" y="23.8" transform="rotate(-90 18.5 23.8)">1</text>
<text x="31.2" y="23.8" transform="rotate(-90 31.2 23.8)">1</text>
<text x="149.3" y="22.5" transform="rotate(-90 149.3 22.5)">1</text>
<text x="162" y="22.5" transform="rotate(-90 162 22.5)">1</text>
<text x="174.7" y="22.5" transform="rotate(-90 174.7 22.5)">1</text>
<text x="188.6" y="22.5" transform="rotate(-90 188.6 22.5)">1</text>
<text x="17.2" y="26.1" transform="rotate(-90 17.2 26.1)">1</text>
<text x="29.9" y="26.1" transform="rotate(-90 29.9 26.1)">1</text>
<text x="148" y="24.8" transform="rotate(-90 148 24.8)">1</text>
<text x="160.7" y="24.8" transform="rotate(-90 160.7 24.8)">1</text>
<text x="173.4" y="24.8" transform="rotate(-90 173.4 24.8)">1</text>
<text x="187.4" y="24.8" transform="rotate(-90 187.4 24.8)">1</text>
<text x="247.7" y="26.5">1</text>
<text x="247.7" y="29.1">2</text>
<text x="250" y="27.8">1</text>
<text x="247.7" y="31.6">3</text>
<text x="247.7" y="34.1">4</text>
<text x="250" y="30.3">2</text>
<text x="250" y="32.9">3</text>
<text x="250" y="35.4">4</text>
<text x="56" y="40.5">3</text>
<text x="59.1" y="41.5">In</text>
<text x="68.9" y="39">TAB</text>
<text x="69.7" y="41.5">Out</text>
<text x="75.1" y="40.5">2</text>
<text x="75.1" y="37.9">4</text>
<text x="247.7" y="36.7">5</text>
<text x="247.7" y="39.2">6</text>
<text x="250" y="37.9">5</text>
<text x="250" y="40.5">6</text>
<text x="65.5" y="46.3" transform="rotate(-90 65.5 46.3)">1</text>
<text x="66.5" y="43.2" transform="rotate(-90 66.5 43.2)">GND</text>
<text x="17.6" y="53.9" transform="rotate(-90 17.6 53.9)">1</text>
<text x="20.2" y="53.9" transform="rotate(-90 20.2 53.9)">2</text>
<text x="22.7" y="53.9" transform="rotate(-90 22.7 53.9)">3</text>
<text x="23" y="58.7">4</text>
<text x="155.6" y="70.4" transform="rotate(-90 155.6 70.4)">2</text>
<text x="160.7" y="70.4" transform="rotate(-90 160.7 70.4)">4</text>
<text x="155.6" y="76.7" transform="rotate(-90 155.6 76.7)">1</text>
<text x="160.7" y="76.7" transform="rotate(-90 160.7 76.7)">3</text>
<text x="227.9" y="88.7">GND</text>
<text x="233.9" y="87.5">17</text>
<text x="212.1" y="90">1</text>
<text x="212.1" y="92.6">2</text>
<text x="212.1" y="95.1">3</text>
<text x="214.4" y="91.3">nSleep</text>
<text x="214.4" y="93.8">AOUT1</text>
<text x="227.9" y="93.8">AIN2</text>
<text x="227.9" y="91.3">AIN1</text>
<text x="233.9" y="95.1">14</text>
<text x="233.9" y="92.6">15</text>
<text x="233.9" y="90">16</text>
<text x="23" y="101.7">USB (writes)</text>
<text x="212.1" y="97.6">4</text>
<text x="212.1" y="100.2">5</text>
<text x="214.4" y="96.4">AISEN</text>
<text x="214.4" y="98.9">AOUT2</text>
<text x="214.4" y="101.4">BOUT2</text>
<text x="227.8" y="96.4">VINT</text>
<text x="227.9" y="98.9">GND</text>
<text x="229.5" y="101.4">VM</text>
<text x="233.9" y="100.2">12</text>
<text x="233.9" y="97.6">13</text>
<text x="101.5" y="106.5">42</text>
<text x="106.3" y="107.5">AREF</text>
<text x="143.4" y="107.5">PF0 (ADC0)</text>
<text x="157.9" y="106.5">41</text>
<text x="212.1" y="102.7">6</text>
<text x="212.1" y="105.3">7</text>
<text x="212.1" y="107.8">8</text>
<text x="214.4" y="104">BISEN</text>
<text x="214.4" y="106.5">BOUT1</text>
<text x="227.9" y="106.5">BIN2</text>
<text x="228.3" y="104">VCP</text>
<text x="233.9" y="107.8">9</text>
<text x="233.9" y="105.3">10</text>
<text x="233.9" y="102.7">11</text>
<text x="29.7" y="111.4">VCC</text>
<text x="32" y="113.9">D-</text>
<text x="35.7" y="110.3">1</text>
<text x="35.7" y="112.9">2</text>
<text x="102.8" y="111.6">2</text>
<text x="106.3" y="112.6">UVcc</text>
<text x="138.2" y="112.6">PF4 (ADC4/TCK)</text>
<text x="143.4" y="110.1">PF1 (ADC1)</text>
<text x="157.9" y="109.1">40</text>
<text x="157.9" y="111.6">39</text>
<text x="214.4" y="109.1">nFault</text>
<text x="227.9" y="109.1">BIN1</text>
<text x="31.5" y="116.4">D+</text>
<text x="32.2" y="119">ID</text>
<text x="35.7" y="115.4">3</text>
<text x="35.7" y="118">4</text>
<text x="101.5" y="116.7">14</text>
<text x="101.5" y="119.2">34</text>
<text x="106.3" y="117.7">VCC</text>
<text x="137.2" y="115.2">PF5 (ADC5/TMS))</text>
<text x="138.7" y="117.7">PF6 (ADC6/TDO</text>
<text x="157.9" y="114.1">38</text>
<text x="157.9" y="116.7">37</text>
<text x="157.9" y="119.2">36</text>
<text x="29.4" y="121.5">GND</text>
<text x="35.7" y="120.5">5</text>
<text x="101.5" y="124.3">24</text>
<text x="106.3" y="120.2">VCC</text>
<text x="106.3" y="125.3">AVCC</text>
<text x="138.1" y="125.3">PE6 (INT.6/AIN0)</text>
<text x="139.1" y="120.2">PF7 (ADC7/TDI)</text>
<text x="157.9" y="124.3">1</text>
<text x="265.5" y="120.5">1</text>
<text x="265.5" y="123">3</text>
<text x="265.5" y="125.6">5</text>
<text x="267.8" y="121.8">1</text>
<text x="267.8" y="124.3">3</text>
<text x="269.7" y="124.3">4</text>
<text x="269.7" y="121.8">2</text>
<text x="272" y="125.6">6</text>
<text x="272" y="123">4</text>
<text x="272" y="120.5">2</text>
<text x="101.5" y="126.8">44</text>
<text x="106.3" y="127.9">AVCC</text>
<text x="142.7" y="127.9">PE2 (HWB#)</text>
<text x="157.9" y="126.8">33</text>
<text x="157.9" y="131.9">32</text>
<text x="267.8" y="126.8">5</text>
<text x="269.7" y="126.8">6</text>
<text x="102.8" y="134.5">3</text>
<text x="102.8" y="137">4</text>
<text x="106.3" y="135.5">D-</text>
<text x="131.7" y="132.9">PC7(ICP3/CLK0/OC4A)</text>
<text x="135.6" y="135.5">PC6(OC3A/OC4A#)</text>
<text x="157.9" y="134.5">31</text>
<text x="106.3" y="138">D+</text>
<text x="131.7" y="140.6">PD7 (T0/OC4D/ADC10)</text>
<text x="132.4" y="143.1">PD6(T1/OC4D#/ADC9)</text>
<text x="157.9" y="142.1">26</text>
<text x="157.9" y="139.5">27</text>
<text x="102.8" y="144.6">6</text>
<text x="102.8" y="149.7">7</text>
<text x="106.3" y="145.6">UCap</text>
<text x="136.9" y="145.6">PD5 (XCK1/CTS#)</text>
<text x="138.1" y="148.2">PD4(ICP1/ADC8)</text>
<text x="157.9" y="149.7">21</text>
<text x="157.9" y="147.2">25</text>
<text x="157.9" y="144.6">22</text>
<text x="22.3" y="155.5" transform="rotate(-90 22.3 155.5)">2</text>
<text x="27.4" y="155.5" transform="rotate(-90 27.4 155.5)">4</text>
<text x="101.5" y="154.8">13</text>
<text x="106.3" y="155.8">RESET#</text>
<text x="106.3" y="150.7">VBus</text>
<text x="137.6" y="153.3">PD2 (RXD1/INT2)</text>
<text x="137.9" y="150.7">PD3 (TXD1/INT3)</text>
<text x="139" y="155.8">PD1 (SDA/INT1)</text>
<text x="157.9" y="154.8">19</text>
<text x="157.9" y="152.2">20</text>
<text x="22.3" y="161.8" transform="rotate(-90 22.3 161.8)">1</text>
<text x="27.4" y="161.8" transform="rotate(-90 27.4 161.8)">3</text>
<text x="101.5" y="159.9">16</text>
<text x="106.3" y="160.9">XTAL2</text>
<text x="132.5" y="158.3">PD0 (OC0B/SCL/INT0)</text>
<text x="157.9" y="157.3">18</text>
<text x="101.5" y="162.4">17</text>
<text x="102.8" y="167.5">5</text>
<text x="106.3" y="163.4">XTAL1</text>
<text x="120.5" y="166">PB6(PCINT6/OC1B/OC4B/ADC13)</text>
<text x="121.9" y="163.4">PB7(PCINT7/OC0A/OC1C/RTS#)</text>
<text x="157.9" y="162.4">12</text>
<text x="157.9" y="167.5">29</text>
<text x="157.9" y="164.9">30</text>
<text x="101.5" y="172.6">23</text>
<text x="101.5" y="170">15</text>
<text x="106.3" y="173.6">GND</text>
<text x="106.3" y="171">GND</text>
<text x="106.3" y="168.5">UGnd</text>
<text x="119.3" y="168.5">PB5(PCINT5/OC1A/OC4B#/ADC12)</text>
<text x="129.4" y="173.6">PB3 (PDO/PCINT3/MISO)</text>
<text x="134" y="171">PB4(PCINT4/ADC11)</text>
<text x="157.9" y="172.6">11</text>
<text x="157.9" y="170">28</text>
<text x="101.5" y="175.1">35</text>
<text x="101.5" y="177.6">43</text>
<text x="106.3" y="176.1">GND</text>
<text x="106.3" y="178.7">GND</text>
<text x="130.5" y="176.1">PB2 (PDI/PCINT2/MOSI)</text>
<text x="134.7" y="178.7">PB1 (PCINT1/SCLK)</text>
<text x="157.9" y="177.6">9</text>
<text x="157.9" y="175.1">10</text>
<text x="138.2" y="181.2">PB0(SS/PCINT0)</text>
<text x="157.9" y="180.2">8</text>
<text x="72.5" y="187.8">4</text>
<text x="83.9" y="187.8">3</text>
<text x="72.5" y="192.9">1</text>
<text x="83.9" y="192.9">2</text>
</g>
</svg>
